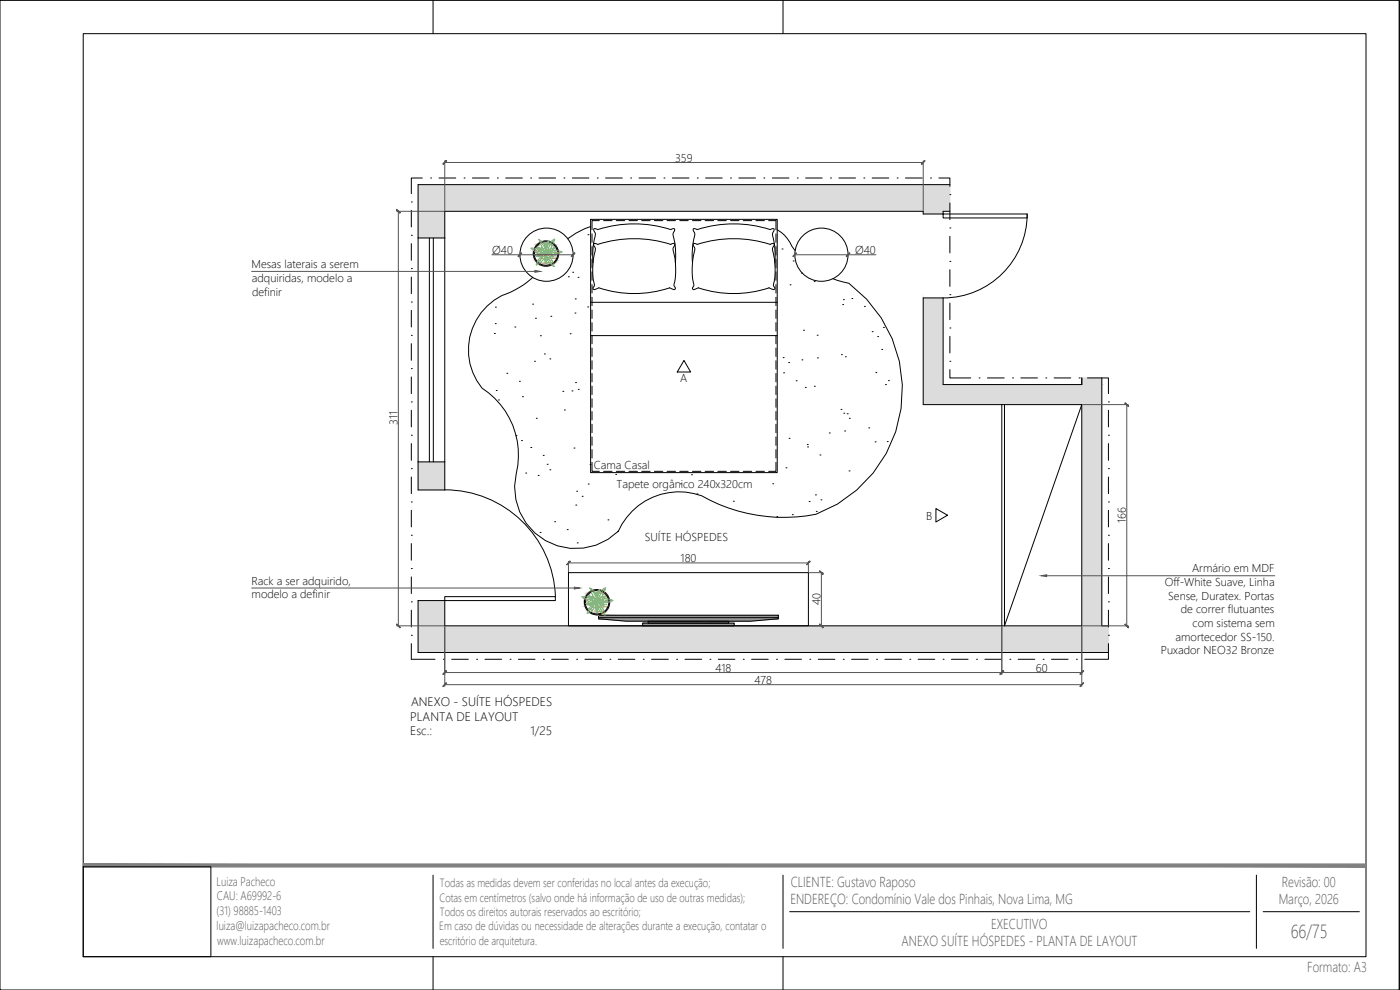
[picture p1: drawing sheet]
<svg xmlns="http://www.w3.org/2000/svg" width="420mm" height="297mm" viewBox="0 0 420 297" stroke-linecap="round" stroke-linejoin="round" font-family="sans-serif">
<!-- layer: Layer1 -->
<path d="M25 10.1h385v276.9h-385z" fill="none" stroke="#000" stroke-width=".3"/>
<!-- layer: Layer2 -->
<path d="M0 .1h419.9v296.9h-419.9zM130 .1v10M235 .1v10M419.9 .1v296.9M25 260.1h38.3v26.9h-38.3zM130 262.6v22M235 262.6v22M237 273.5h138.1M377.1 262.6v22M379.1 273.5h28.9M130 287v10M235 287v10" fill="none" stroke="#000" stroke-width=".3"/>
<!-- layer: 0 -->
<path d="M25 259.3l385 .8v-.8zM25 259.3l385 .8h-385z" fill="#808080" stroke="#808080" stroke-width=".3"/>
<path d="M25 259.3h385v.8h-385" fill="none" stroke="#808080" stroke-width=".3"/>
<!-- layer: Layer1 -->
<g fill="#dcdcdc" stroke="#dcdcdc" stroke-width=".3">
<path d="M125.5 55.4l159.6 8v-8zM125.5 55.4l159.6 8h-159.6z"/>
<path d="M277.1 63.4l5.9 .8v-.8zM277.1 63.4l5.9 .8h-5.9z"/>
<path d="M125.5 63.4l8 8v-8zM125.5 63.4l8 8h-8z"/>
<path d="M324.7 113.4l6 2v-2zM324.7 113.4l6 2h-6z"/>
<path d="M277.1 89.4l5.9 26v-26zM277.1 89.4l5.9 26h-5.9z"/>
<path d="M277.1 115.4l53.6 6v-6zM277.1 115.4l53.6 6h-53.6z"/>
<path d="M125.5 138.6l8 8.4v-8.4zM125.5 138.6l8 8.4h-8z"/>
<path d="M324.7 121.4l6 66.4v-66.4zM324.7 121.4l6 66.4h-6z"/>
<path d="M125.5 180.2l8 7.6v-7.6zM125.5 180.2l8 7.6h-8z"/>
<path d="M125.5 187.8l207.2 8v-8zM125.5 187.8l207.2 8h-207.2z"/>
</g>
<!-- layer: 06 -->
<path d="M285.1 55.4h-159.6v16h8v-8h143.6v.8h5.9v-.8h2.1M324.7 113.4v2h-41.7v-26h-5.9v32h47.6v66.4h-191.2v-7.6h-8v15.6h207.2M330.7 113.4v74.4h2M125.5 138.6h8v8.4h-8z" fill="none" stroke="#000" stroke-width=".3"/>
<!-- layer: 03 -->
<path d="M128.9 71.4v67.2M130 71.4v67.2M300.7 121.4v66.4M301.5 121.4v66.4" fill="none" stroke="#000" stroke-width=".3"/>
<!-- layer: 02 -->
<g fill="none" stroke="#000" stroke-width=".3">
<path d="M126.7 53.4h-3.3v4.7M129.2 53.4h.1M131.7 53.4h5.1M139.3 53.4h.1M141.8 53.4h5M149.3 53.4h.1M151.8 53.4h5M159.3 53.4h.1M161.8 53.4h5M169.2 53.4h.1M171.7 53.4h5M179.2 53.4h.1"/>
<path d="M181.7 53.4h5.1M189.3 53.4h.1M191.8 53.4h5M199.3 53.4h.1M201.8 53.4h5M209.3 53.4h.1M211.8 53.4h4.9M219.2 53.4h.1M221.7 53.4h5M229.2 53.4h.1M231.8 53.4h5M239.3 53.4h.1"/>
<path d="M241.8 53.4h5M249.3 53.4h.1M251.8 53.4h5M259.2 53.4h.1M261.7 53.4h5M269.2 53.4h.1M271.7 53.4h5.1M279.3 53.4h.1M281.8 53.4h3.3v2.5M285.1 58.4h.1M123.4 60.6h.1M123.4 70.6h.1"/>
<path d="M123.4 63.1v5M123.4 73.1v5M125.5 71.4v67.2M133.5 71.4v67.2M283 64.2h25.3v1.2h-25.3zM285.1 78.4h.1M285.1 68.4h.1M285.1 60.9v5M285.1 70.9v5M123.4 80.6h.1M123.4 90.6h.1M123.4 83.1v5"/>
<path d="M123.4 93.1v5M285.1 98.4h.1M285.1 88.4h.1M285.1 80.9v5M285.1 90.9v5M123.4 100.6h.1M123.4 110.6h.1M123.4 103.1v5M123.4 113.1v5M285.1 110.9v2.5h6.2M285.1 108.4h.1M285.1 100.9v5"/>
<path d="M293.8 113.4h.1M296.3 113.4h5.1M303.9 113.4h.1M306.4 113.4h5M313.9 113.4h.1M316.4 113.4h5M323.8 113.4h.1M326.3 113.4h6.4v4.7M123.4 120.6h.1M123.4 130.6h.1M123.4 123.1v5M123.4 133.1v5"/>
<path d="M332.7 130.6h.1M332.7 120.6h.1M332.7 123.1v5M332.7 133.1v5M123.4 140.6h.1M123.4 150.6h.1M123.4 143.1v5M123.4 153.1v5M332.7 150.6h.1M332.7 140.6h.1M332.7 143.1v5M332.7 153.1v5"/>
<path d="M123.4 160.6h.1M123.4 170.6h.1M123.4 163.1v5M123.4 173.1v5M133.5 179h33.2v1.2h-33.2zM332.7 170.6h.1M332.7 160.6h.1M332.7 163.1v5M332.7 173.1v5M123.4 180.6h.1M123.4 190.6h.1M123.4 193.1v4.7h7.2"/>
<path d="M123.4 183.1v5M133.1 197.8h.1M135.6 197.8h4.9M143 197.8h.1M145.5 197.8h5M153.1 197.8h.1M155.6 197.8h5M163.1 197.8h.1M165.6 197.8h5M173.1 197.8h.1M175.6 197.8h5M183 197.8h.1"/>
<path d="M185.5 197.8h5M193 197.8h.1M195.5 197.8h5.1M203.1 197.8h.1M205.6 197.8h5M213.1 197.8h.1M215.6 197.8h5M223.1 197.8h.1M225.6 197.8h4.9M233 197.8h.1M235.5 197.8h5M243 197.8h.1"/>
<path d="M245.6 197.8h5M253.1 197.8h.1M255.6 197.8h5M263.1 197.8h.1M265.6 197.8h5M273 197.8h.1M275.5 197.8h5M283 197.8h.1M285.5 197.8h5M293.1 197.8h.1M295.6 197.8h5M303.1 197.8h.1"/>
<path d="M305.6 197.8h5M313.1 197.8h.1M315.6 197.8h4.9M323 197.8h.1M332.7 193.1v4.7h-7.2M332.7 190.6h.1M332.7 180.6h.1M332.7 183.1v5"/>
</g>
<!-- layer: 01 -->
<path d="M177.2 68l-4.4 2-2.4 1.6M233.3 68.9a10 10 0 0 1 4.4 5l.9 1.3M308.3 64.2a25.2 25.2 0 0 1-25.2 25.2M159.9 83.3a25.6 25.6 0 0 1-9.3 5.4 18.2 18.2 0 0 0-5.9 27.7 23.8 23.8 0 0 1 10.2 25.7 18.3 18.3 0 0 0 8.8 20.1 18.3 18.3 0 0 0 21.8-2.8 20 20 0 0 1 25.1-10.7 50.2 50.2 0 0 0 34.3 5.6 39.8 39.8 0 0 0 9.9-69.3l-4.8-1.4M324.7 121.4l-23.2 66.4M133.5 147a33.2 33.2 0 0 1 33.2 32" fill="none" stroke="#000" stroke-width=".3"/>
<!-- layer: -MC-LimitePiso -->
<g fill="none" stroke="#000" stroke-width=".3">
<path d="M176.4 70.4h.1M234.7 74.7h.1M238 78.3h.1M148.6 97.1h.1M148.7 92.1h.1M154.5 98.1h.1M159.9 91.3h.1M160.7 95.5h.1M165.3 94.9h.1M170.6 83h.1M171.9 81.7h.1M172.6 93.9h.1"/>
<path d="M172.6 89.7h.1M173.5 83.2h.1M176.4 92.1h.1M237.1 85.5h.1M240.6 82h.1M241.1 99.1h.1M244.3 84.5h.1M252.9 91.4h.1M253.1 89.9h.1M255.7 89.6h.1M259.4 91.9h.1M261.7 99.5h.1"/>
<path d="M265.1 98.2h.1M148.4 100.1h.1M148.9 117.2h.1M152.1 112h.1M155.9 114.4h.1M156.8 119h.1M160.4 108.4h.1M162.2 100.7h.1M163.4 106.2h.1M165 107.7h.1M168.9 117.4h.1M171.1 100.1h.1"/>
<path d="M171.7 117.3h.1M172.7 114.8h.1M173.5 116.8h.1M235 107.3h.1M235.2 111.9h.1M236.7 108.8h.1M238.9 114.2h.1M240.7 108h.1M241.7 116.2h.1M244.4 115.9h.1M245.2 100.6h.1M245.3 107.4h.1"/>
<path d="M252.5 106.4h.1M253.7 107h.1M262.8 111.8h.1M263.4 101h.1M264.6 104.8h.1M265.7 115.4h.1M266.6 114.2h.1M149.6 120h.1M154.9 130.7h.1M156.5 132.2h.1M159.3 134.3h.1M161 125.5h.1"/>
<path d="M163 136.6h.1M164.2 139.3h.1M169.4 123h.1M172.3 134.4h.1M177.1 139.4h.1M236.8 131.5h.1M242.3 133.4h.1M242.4 134.1h.1M246.1 136.5h.1M248.9 129.9h.1M252.4 122.8h.1M253.2 124h.1"/>
<path d="M253.5 129.3h.1M254.3 124.1h.1M254.9 125.5h.1M260.7 128.4h.1M262.6 132.6h.1M266.3 132.5h.1M157.8 141.9h.1M161.5 142.6h.1M162.1 159.8h.1M165 141h.1M166.5 156.5h.1M170.2 158.9h.1"/>
<path d="M172.8 151.5h.1M173.1 147.4h.1M174.7 148.9h.1M176.5 145.2h.1M182.5 156h.1M184.8 142.4h.1M185.3 159.5h.1M204.2 145.2h.1M207.5 142.4h.1M209.2 148.2h.1M220.1 150.4h.1M231.9 145.1h.1"/>
<path d="M233.1 155h.1M235.9 140.4h.1M237.8 154.4h.1M242.8 150.5h.1M244.7 148.5h.1M245 153.4h.1M246.4 150h.1M254.8 141.3h.1M173.2 162.9h.1"/>
</g>
<!-- layer: FM-LAY-PRJ -->
<g fill="none" stroke="#000" stroke-width=".3">
<path d="M177.7 70.2v2.5M177.7 74v2.5M177.7 77.8v2.5M179.9 66.2h-2.2v2.7M181.1 66.2h2.6M185 66.2h2.5M188.8 66.2h2.5M192.6 66.2h2.5M196.4 66.2h2.5M200.2 66.2h2.5M204 66.2h2.5M207.8 66.2h2.6"/>
<path d="M211.6 66.2h2.6M215.4 66.2h2.6M219.2 66.2h2.6M223.1 66.2h2.5M226.9 66.2h2.5M230.7 66.2h2.2v2.7M232.9 70.2v2.5M232.9 74v2.5M232.9 77.8v2.5M177.7 81.6v2.5M177.7 85.4v2.5M177.7 89.2v2.5"/>
<path d="M177.7 93v2.5M177.7 96.8v2.5M232.9 81.6v2.5M232.9 85.4v2.5M232.9 89.2v2.5M232.9 93v2.5M232.9 96.8v2.5M177.7 100.6v2.6M177.7 104.4v2.6M177.7 108.2v2.6M177.7 112v2.6M177.7 115.9v2.5"/>
<path d="M177.7 119.7v2.5M232.9 100.6v2.6M232.9 104.4v2.6M232.9 108.2v2.6M232.9 112v2.6M232.9 115.9v2.5M232.9 119.7v2.5M177.7 138.7v2.7h2.2M177.7 123.5v2.5M177.7 127.3v2.5M177.7 131.1v2.5M177.7 134.9v2.5"/>
<path d="M232.9 138.7v2.7h-2.2M232.9 123.5v2.5M232.9 127.3v2.5M232.9 131.1v2.5M232.9 134.9v2.5M181.1 141.4h2.6M185 141.4h2.5M188.8 141.4h2.5M192.6 141.4h2.5M196.4 141.4h2.5M200.2 141.4h2.5M204 141.4h2.5"/>
<path d="M207.8 141.4h2.6M211.6 141.4h2.6M215.4 141.4h2.6M219.2 141.4h2.6M223.1 141.4h2.5M226.9 141.4h2.5"/>
</g>
<!-- layer: FM-LAY-MOB -->
<g fill="none" stroke="#000" stroke-width=".3">
<path d="M177.2 65.8h56.1v76h-56.1zM178 78.8a31.7 31.7 0 0 1 .6-8.8l-.2-.4a.52 .52 0 0 1-.2-.6 .52 .52 0 0 1 .4-.4l.8 .3a35.8 35.8 0 0 1 21.9 0l.7-.3a.58 .58 0 0 1 .5 .5 .58 .58 0 0 1-.4 .6l-.1 .5a24 24 0 0 1 .7 8.6M179.4 73.3l-.8-.2a.63 .63 0 0 0-.4 .6 .63 .63 0 0 0 .4 .6l.1 .3a25.2 25.2 0 0 0-.3 11.2l-.1 .1a.56 .56 0 0 0-.2 .9 .56 .56 0 0 0 .9-.1l.7-.4a33.5 33.5 0 0 0 21.3 .1l.8 .4a.53 .53 0 0 0 .9-.1 .53 .53 0 0 0-.3-.8l-.1-.2a23.8 23.8 0 0 0-.3-11.1l.2-.6a.52 .52 0 0 0 .3-.5 .52 .52 0 0 0-.5-.4l-.7 .2M179.4 73.3a35.8 35.8 0 0 1 21.9 0M207.8 78.8a31.7 31.7 0 0 1 .7-8.8l-.2-.4a.52 .52 0 0 1-.3-.6 .52 .52 0 0 1 .5-.4l.8 .3a35.8 35.8 0 0 1 21.8 0l.8-.3a.58 .58 0 0 1 .4 .5 .58 .58 0 0 1-.3 .6l-.2 .5a24 24 0 0 1 .7 8.6M209.3 73.3l-.8-.2a.63 .63 0 0 0-.5 .6 .63 .63 0 0 0 .4 .6l.1 .3a25.2 25.2 0 0 0-.3 11.2v.1a.56 .56 0 0 0-.3 .9 .56 .56 0 0 0 .9-.1l.8-.4M209.3 73.3a35.8 35.8 0 0 1 21.8 0M231.1 73.3l.8-.2a.58 .58 0 0 1 .4 .5 .58 .58 0 0 1-.3 .6l-.2 .4a25.2 25.2 0 0 1 .4 11.2v.1a.56 .56 0 0 1 .2 .9 .56 .56 0 0 1-.9-.1l-.7-.4a33.3 33.3 0 0 1-21.2 .1M177.2 90.7h56.1M177.2 100.7h56.1M170.6 171.8h72v16h-72zM179.6 185.3v.4l8.4 .7h37.3l8.3-.7v-.4"/>
<path d="M179.6 184.6h54v.7h-54zM192.9 187h27.4v.8h-27.4zM194.5 186.4h24.2v.6h-24.2z"/>
<circle cx="164" cy="76.4" r="8"/>
<circle cx="246.5" cy="76.4" r="8"/>
</g>
<!-- layer: FM-LAY-HTC -->
<g fill="#989898" stroke="#989898" stroke-width=".3">
<path d="M192.9 187v.8h27.4zM192.9 187h27.4v.8z"/>
<path d="M194.5 186.4v.6h24.2zM194.5 186.4h24.2v.6z"/>
<path d="M179.6 185.7l8.4 .7h37.3zM179.6 185.7h54l-8.3 .7z"/>
<path d="M179.6 185.3v.4h54zM179.6 185.3h54v.4z"/>
<path d="M179.6 184.6v.7h54zM179.6 184.6h54v.7z"/>
</g>
<!-- layer: FM-LAY-HTC2 -->
<g fill="#dbceac" stroke="#dbceac" stroke-width=".3">
<path d="M163.5 72.3h.8z"/>
<path d="M163 79.8h1.6z"/>
<path d="M178.8 176.9h.8z"/>
<path d="M178.4 184.4h1.5z"/>
<path d="M163 72.4l1.3-.1zM163 72.4h1.6z"/>
<path d="M162.8 72.5l1.8-.1zM162.8 72.5h2.2z"/>
<path d="M162.5 72.6l2.5-.1zM162.5 72.6h2.7z"/>
<path d="M162.4 72.6h1.4zM162.4 72.6h1.4z"/>
<path d="M163.8 72.6h1.4zM164.1 72.6h1.1z"/>
<path d="M162.3 72.6h1.3zM162.3 72.6h1.3z"/>
<path d="M164.1 72.6h1.1zM164.5 72.6h.8z"/>
<path d="M164.5 72.6h.8zM164.8 72.7h.8z"/>
<path d="M162.1 72.8l1.1-.2zM162.1 72.8l1.1-.2z"/>
<path d="M164.8 72.7h.8zM165.1 72.8h.6z"/>
<path d="M161.8 72.9l.8-.1zM161.8 72.9l.8-.1z"/>
<path d="M161.6 73.1l.8-.2zM161.6 73.1l.8-.2z"/>
<path d="M165.1 72.8h.6l-.1 .3zM165.7 72.8l-.1 .3h.5z"/>
<path d="M165.6 73.1h.5zM165.7 73.1h.4z"/>
<path d="M161.3 73.3l.8-.2zM161.3 73.3l.8-.2z"/>
<path d="M161.3 73.3h.5l-.6 .1zM161.2 73.4l.6-.1z"/>
<path d="M165.7 73.1h.4v.3zM166.1 73.1v.3h.4z"/>
<path d="M166.1 73.4h.4zM166.2 73.5h.4z"/>
<path d="M161.2 73.4h.4l-.7 .3zM160.9 73.7h.3l.4-.3z"/>
<path d="M160.9 73.7h.3zM160.8 73.8l.4-.1z"/>
<path d="M166.2 73.5h.4v.3zM166.6 73.5v.3h.3z"/>
<path d="M166.6 73.8h.3l-.2 .2zM166.7 74h.3l-.1-.2z"/>
<path d="M160.8 73.8h.3l-.6 .5zM160.5 74.3h.3l.3-.5z"/>
<path d="M160.5 74.3h.3zM160.5 74.3h.3z"/>
<path d="M166.7 74h.3l-.1 .3zM167 74l-.1 .3h.3z"/>
<path d="M166.9 74.3h.3l-.2 .2zM167.2 74.3l-.2 .2h.3z"/>
<path d="M160.5 74.3h.3l-.5 .5zM160.8 74.3l-.5 .5h.2z"/>
<path d="M160.3 74.8h.2zM160.2 74.9l.3-.1z"/>
<path d="M167 74.5h.3l-.1 .4zM167.3 74.5l-.1 .4h.2z"/>
<path d="M167.2 74.9h.2l-.1 .3zM167.4 74.9l-.1 .3h.2z"/>
<path d="M160.2 74.9h.3l-.4 .6zM160.5 74.9l-.4 .6h.3z"/>
<path d="M160.1 75.5h.3zM160.1 75.5h.3z"/>
<path d="M167.3 75.2h.2l-.2 .3zM167.5 75.2l-.2 .3h.3z"/>
<path d="M167.3 75.5h.3l-.2 .3zM167.6 75.5l-.2 .3h.2z"/>
<path d="M160.1 75.5h.3l-.3 .6zM160.4 75.5l-.3 .6h.2z"/>
<path d="M167.4 75.8h.2l-.2 .3zM167.6 75.8l-.2 .3h.2z"/>
<path d="M167.4 76.1h.2l-.2 .3zM167.6 76.1l-.2 .3h.2z"/>
<path d="M160.1 76.1h.2l-.2 .6zM160.3 76.1l-.2 .6h.3z"/>
<path d="M167.4 76.4h.2l-.3 .3zM167.6 76.4l-.3 .3h.3z"/>
<path d="M160.1 76.7h.3zM160.1 76.8l.3-.1z"/>
<path d="M167.3 76.7h.3l-.3 .4zM167.6 76.7l-.3 .4h.2z"/>
<path d="M160.1 76.8h.3l-.2 .5zM160.4 76.8l-.2 .5h.3z"/>
<path d="M167.3 77.1h.2l-.3 .2zM167.2 77.3h.2l.1-.2z"/>
<path d="M160.2 77.3h.3zM160.3 77.4l.2-.1z"/>
<path d="M167.2 77.3h.2l-.4 .4zM167 77.7h.3l.1-.4z"/>
<path d="M160.3 77.4h.2v.5zM160.5 77.4v.5h.3z"/>
<path d="M167 77.7h.3l-.4 .2zM166.9 77.9l.4-.2z"/>
<path d="M160.5 77.9h.3zM160.5 78h.3z"/>
<path d="M166.9 77.9h.3l-.5 .4zM166.7 78.3h.3l.2-.4z"/>
<path d="M160.5 78h.3v.4zM160.8 78v.4h.3z"/>
<path d="M166.7 78.3h.3l-.4 .1zM166.6 78.4l.4-.1z"/>
<path d="M160.8 78.4h.3zM160.9 78.5h.3z"/>
<path d="M166.2 78.7l.7-.3zM166.2 78.7h.4l.3-.3z"/>
<path d="M160.9 78.5h.3v.4zM161.2 78.5v.4h.4z"/>
<path d="M166.2 78.7h.4l-.5 .2zM166.1 78.9l.5-.2z"/>
<path d="M161.2 78.9h.4zM161.3 79h.5z"/>
<path d="M165.7 79.2l.8-.3zM165.7 79.2h.4l.4-.3z"/>
<path d="M161.3 79h.5l-.2 .2zM161.8 79l-.2 .2h.5z"/>
<path d="M165.6 79.2h.5zM165.6 79.2h.5z"/>
<path d="M161.6 79.2h.5l-.3 .2zM161.8 79.4h.6l-.3-.2z"/>
<path d="M161.8 79.4h.6zM162.1 79.4h.5z"/>
<path d="M165.1 79.4l1-.2zM165.1 79.4l1-.2z"/>
<path d="M164.8 79.5l.9-.1zM164.8 79.5l.9-.1z"/>
<path d="M162.1 79.4h.5l-.3 .2zM162.3 79.6h.9l-.6-.2z"/>
<path d="M164.5 79.6l1.1-.1zM164.5 79.6l1.1-.1z"/>
<path d="M162.3 79.6h.9zM162.4 79.7h1.2z"/>
<path d="M162.4 79.7h1.2zM162.5 79.7h1.3z"/>
<path d="M163.8 79.7l1.5-.1zM163.8 79.7l1.5-.1z"/>
<path d="M162.5 79.7h2.7zM162.8 79.7h2.4z"/>
<path d="M162.8 79.7h2.2zM163 79.8l2-.1z"/>
<path d="M163.5 79.9l1.1-.1zM163.5 79.9h.8z"/>
<path d="M178.4 177l1.2-.1zM178.4 177h1.5z"/>
<path d="M178.1 177.1l1.8-.1zM178.1 177.1h2.2z"/>
<path d="M177.8 177.2l2.5-.1zM177.8 177.2h2.7z"/>
<path d="M177.7 177.2h1.5zM177.7 177.2h1.5z"/>
<path d="M179.2 177.2h1.3zM179.4 177.2h1.1z"/>
<path d="M177.7 177.2h1.2zM177.7 177.2h1.2z"/>
<path d="M179.4 177.2h1.1zM179.7 177.2h.9z"/>
<path d="M179.7 177.2h.9zM180.1 177.3h.7z"/>
<path d="M177.3 177.4l1.2-.2zM177.3 177.4l1.2-.2z"/>
<path d="M180.1 177.3h.7zM180.3 177.4h.6z"/>
<path d="M177.2 177.4h.7zM177.2 177.4h.7z"/>
<path d="M176.9 177.6l.8-.2zM176.9 177.6l.8-.2z"/>
<path d="M180.3 177.4h.6v.2zM180.9 177.4v.2h.5z"/>
<path d="M180.9 177.6h.5zM180.9 177.6h.5z"/>
<path d="M176.6 177.8l.8-.2zM176.6 177.8l.8-.2z"/>
<path d="M176.6 177.8h.4l-.5 .2zM176.5 178l.5-.2z"/>
<path d="M180.9 177.6h.5v.4zM181.4 177.6v.4h.4z"/>
<path d="M181.4 178h.4zM181.5 178.1h.4z"/>
<path d="M176.5 178h.4l-.7 .3zM176.2 178.3h.3l.4-.3z"/>
<path d="M176.2 178.3h.3l-.4 .1zM176.1 178.4l.4-.1z"/>
<path d="M181.5 178.1h.4v.3zM181.9 178.1v.3h.3z"/>
<path d="M181.9 178.4h.3zM181.9 178.5h.4z"/>
<path d="M176.1 178.4h.3l-.6 .4zM175.8 178.8h.3l.3-.4z"/>
<path d="M175.8 178.8h.3zM175.8 178.9l.3-.1z"/>
<path d="M181.9 178.5h.4l-.1 .4zM182.3 178.5l-.1 .4h.3z"/>
<path d="M182.2 178.9h.3l-.2 .2zM182.5 178.9l-.2 .2h.3z"/>
<path d="M175.8 178.9h.3l-.5 .5zM176.1 178.9l-.5 .5h.2z"/>
<path d="M175.6 179.4h.2zM175.6 179.5l.2-.1z"/>
<path d="M182.3 179.1h.3l-.1 .4zM182.6 179.1l-.1 .4h.2z"/>
<path d="M182.5 179.5h.2l-.2 .2zM182.7 179.5l-.2 .2h.3z"/>
<path d="M175.6 179.5h.2l-.4 .5zM175.8 179.5l-.4 .5h.2z"/>
<path d="M175.4 180h.2zM175.4 180.1l.2-.1z"/>
<path d="M182.5 179.7h.3l-.2 .4zM182.8 179.7l-.2 .4h.3z"/>
<path d="M182.6 180.1h.3l-.2 .3zM182.9 180.1l-.2 .3h.2z"/>
<path d="M175.4 180.1h.2l-.3 .6zM175.6 180.1l-.3 .6h.3z"/>
<path d="M182.7 180.4h.2l-.2 .3zM182.9 180.4l-.2 .3h.2z"/>
<path d="M182.7 180.7h.2l-.2 .3zM182.9 180.7l-.2 .3h.2z"/>
<path d="M175.3 180.7h.3l-.2 .6zM175.6 180.7l-.2 .6h.2z"/>
<path d="M182.7 181h.2l-.3 .3zM182.9 181l-.3 .3h.3z"/>
<path d="M175.4 181.3h.2zM175.4 181.3h.2z"/>
<path d="M182.6 181.3h.3l-.4 .3zM182.9 181.3l-.4 .3h.3z"/>
<path d="M175.4 181.3h.2v.6zM175.6 181.3v.6h.2z"/>
<path d="M182.5 181.6h.3l-.3 .3zM182.5 181.9h.2l.1-.3z"/>
<path d="M175.6 181.9h.2zM175.6 182l.2-.1z"/>
<path d="M182.5 181.9h.2l-.4 .4zM182.3 182.3h.3l.1-.4z"/>
<path d="M175.6 182h.2v.5zM175.8 182v.5h.3z"/>
<path d="M182.3 182.3h.3l-.4 .2zM182.2 182.5l.4-.2z"/>
<path d="M175.8 182.5h.3zM175.8 182.5h.3z"/>
<path d="M182.2 182.5h.3l-.6 .3zM181.9 182.8h.4l.2-.3z"/>
<path d="M175.8 182.5h.3v.5zM176.1 182.5v.5h.3z"/>
<path d="M181.9 182.8h.4l-.4 .2zM181.9 183l.4-.2z"/>
<path d="M176.1 183h.3zM176.2 183.1h.3z"/>
<path d="M181.9 183h.3l-.7 .3zM181.5 183.3h.4l.3-.3z"/>
<path d="M176.2 183.1h.3v.3zM176.5 183.1v.3h.4z"/>
<path d="M181.4 183.4l.5-.1zM181.4 183.4l.5-.1z"/>
<path d="M176.5 183.4h.4zM176.6 183.5h.4z"/>
<path d="M180.9 183.8l.9-.4zM180.9 183.8h.5l.4-.4z"/>
<path d="M176.6 183.5h.4l-.1 .3zM177 183.5l-.1 .3h.5z"/>
<path d="M180.9 183.8h.5zM180.9 183.8h.5z"/>
<path d="M176.9 183.8h.5l-.2 .1zM177.2 183.9h.5l-.3-.1z"/>
<path d="M177.2 183.9h.5zM177.3 184h.6z"/>
<path d="M180.3 184l1.1-.2zM180.3 184l1.1-.2z"/>
<path d="M180.1 184.1l.8-.1zM180.1 184.1l.8-.1z"/>
<path d="M177.3 184h.6l-.2 .2zM177.7 184.2h.8l-.6-.2z"/>
<path d="M179.7 184.2l1.1-.1zM179.7 184.2l1.1-.1z"/>
<path d="M177.7 184.2h.8zM177.7 184.2h1.2z"/>
<path d="M177.7 184.2h1.2zM177.8 184.2h1.4z"/>
<path d="M179.2 184.2h1.4zM179.2 184.2h1.4z"/>
<path d="M177.8 184.2h2.7zM178.1 184.3l2.4-.1z"/>
<path d="M178.1 184.3h2.2zM178.4 184.4l1.9-.1z"/>
<path d="M178.8 184.5l1.1-.1zM178.8 184.5h.8z"/>
</g>
<g fill="#fafafa" stroke="#fafafa" stroke-width=".3">
<path d="M162.9 72.7l1.3-.1zM162.9 72.7h1.9z"/>
<path d="M162.3 72.9l.6-.2h1.9zM162.3 72.9h3.1l-.6-.2z"/>
<path d="M161.7 73.3l.6-.4h3.1zM161.7 73.3h4.3l-.6-.4z"/>
<path d="M161.2 73.7l.5-.4h4.3zM161.2 73.7h5.3l-.5-.4z"/>
<path d="M161.2 73.7h5.3l-5.7 .5zM160.8 74.2h6.1l-.4-.5z"/>
<path d="M160.8 74.2h6.1l-6.4 .6zM160.5 74.8h6.7l-.3-.6z"/>
<path d="M160.5 74.8h6.7l-6.8 .7zM160.4 75.5h6.9l-.1-.7z"/>
<path d="M160.4 75.5h6.9l-7 .6zM160.3 76.1h7.1l-.1-.6z"/>
<path d="M160.3 76.1h7.1l-7 .7zM160.4 76.8h6.9l.1-.7z"/>
<path d="M160.4 76.8h6.9l-6.8 .6zM160.5 77.4h6.7l.1-.6z"/>
<path d="M160.5 77.4h6.7l-6.4 .6zM160.8 78h6.1l.3-.6z"/>
<path d="M160.8 78h6.1l-5.7 .5zM161.2 78.5h5.3l.4-.5z"/>
<path d="M161.2 78.5h5.3l-4.8 .4zM161.7 78.9h4.3l.5-.4z"/>
<path d="M161.7 78.9h4.3l-3.7 .4zM162.3 79.3h3.1l.6-.4z"/>
<path d="M162.3 79.3h3.1l-2.5 .2zM162.9 79.5h1.9l.6-.2z"/>
<path d="M162.9 79.5h1.9zM163.5 79.7l1.3-.2z"/>
<path d="M178.2 177.3l1.3-.1zM178.2 177.3h1.9z"/>
<path d="M177.5 177.5l.7-.2h1.9zM177.5 177.5h3.2l-.6-.2z"/>
<path d="M177 177.9l.5-.4h3.2zM177 177.9h4.3l-.6-.4z"/>
<path d="M176.5 178.3l.5-.4h4.3zM176.5 178.3h5.3l-.5-.4z"/>
<path d="M176.5 178.3h5.3l-5.7 .5zM176.1 178.8h6.1l-.4-.5z"/>
<path d="M176.1 178.8h6.1l-6.4 .6zM175.8 179.4h6.7l-.3-.6z"/>
<path d="M175.8 179.4h6.7l-6.9 .6zM175.6 180h7l-.1-.6z"/>
<path d="M175.6 180h7l-7 .7zM175.6 180.7h7.1l-.1-.7z"/>
<path d="M175.6 180.7h7.1l-7.1 .6zM175.6 181.3h7l.1-.6z"/>
<path d="M175.6 181.3h7l-6.8 .7zM175.8 182h6.7l.1-.7z"/>
<path d="M175.8 182h6.7l-6.4 .6zM176.1 182.6h6.1l.3-.6z"/>
<path d="M176.1 182.6h6.1l-5.7 .5zM176.5 183.1h5.3l.4-.5z"/>
<path d="M176.5 183.1h5.3l-4.8 .4zM177 183.5h4.3l.5-.4z"/>
<path d="M177 183.5h4.3l-3.8 .4zM177.5 183.9h3.2l.6-.4z"/>
<path d="M177.5 183.9h3.2l-2.5 .2zM178.2 184.1h1.9l.6-.2z"/>
<path d="M178.2 184.1h1.9zM178.8 184.2l1.3-.1z"/>
</g>
<!-- layer: FM-AUX-01 -->
<g fill="none" stroke="#000" stroke-width=".3">
<circle cx="163.9" cy="76.1" r="3.5"/>
<circle cx="163.9" cy="76.1" r="3.8"/>
<circle cx="179.2" cy="180.7" r="3.5"/>
<circle cx="179.2" cy="180.7" r="3.8"/>
</g>
<!-- layer: FM-LAY-HTC2 -->
<g fill="none" stroke="#a79e70" stroke-width=".3">
<path d="M160.4 76.7h.1M160.4 75.8h.1M160.5 75.8h.1M160.8 75.6h.1M161.1 76.2h.1M161.1 74.8h.1M161.2 76.1h.1M161.3 76.8h.1M161.4 78.1h.1M161.4 73.6h.1M161.4 76.6h.1M161.5 76.9h.1"/>
<path d="M161.5 75.1h.1M161.5 73.6h.1M161.8 78.3h.1M161.8 78.9h.1M161.9 75.4h.1M161.9 76.9h.1M161.9 78.2h.1M162 74.8h.1M162.2 75h.1M162.3 77.7h.1M162.3 78.8h.1M162.3 77.3h.1"/>
<path d="M162.4 75.8h.1M162.4 74.3h.1M162.5 72.8h.1M162.5 77h.1M162.6 77.5h.1M162.6 72.9h.1M162.6 75h.1M162.6 74.7h.1M162.8 74.6h.1M162.8 79.1h.1M162.9 75.8h.1M162.9 73.1h.1"/>
<path d="M163.2 78.7h.1M163.2 75.6h.1M163.2 75.1h.1M163.2 79.1h.1M163.3 73.1h.1M163.3 79.6h.1M163.4 76.9h.1M163.4 78.1h.1M163.4 74h.1M163.4 76.6h.1M163.5 73.9h.1M163.5 75.1h.1"/>
<path d="M163.5 76.7h.1M163.5 77.2h.1M163.5 73.6h.1M163.7 76.8h.1M163.8 73.6h.1M163.9 79.2h.1M163.9 73.2h.1M164 77.2h.1M164.1 79h.1M164.2 73.3h.1M164.2 76.1h.1M164.3 78.9h.1"/>
<path d="M164.3 75.3h.1M164.4 73.1h.1M164.4 74.8h.1M164.4 79.4h.1M164.4 78.9h.1M164.4 77.4h.1M164.5 75.9h.1M164.5 74.4h.1M164.6 77.3h.1M164.6 72.9h.1M164.7 77.7h.1M164.7 75.3h.1"/>
<path d="M164.9 78.2h.1M164.9 79.3h.1M165 75.4h.1M165 77.5h.1M165 73.3h.1M165 72.9h.1M165.1 75.3h.1M165.3 75.8h.1M165.3 75.4h.1M165.4 73.4h.1M165.4 78.1h.1M165.4 76.6h.1"/>
<path d="M165.4 75.1h.1M165.5 78.7h.1M165.5 73.6h.1M165.6 75.6h.1M165.6 77.4h.1M165.7 77.5h.1M165.8 74.7h.1M165.9 77.4h.1M165.9 73.9h.1M166 73.5h.1M166 77.5h.1M166.2 76.8h.1"/>
<path d="M166.2 73.6h.1M166.3 75.5h.1M166.5 77.4h.1M166.5 75.9h.1M166.5 73.9h.1M166.5 76.8h.1M166.5 74.5h.1M166.7 77.6h.1M166.8 75.6h.1M166.8 74.8h.1M167.3 76.1h.1M176.4 179.4h.1"/>
<path d="M176.7 178.2h.1M176.7 179.7h.1M176.8 178.2h.1M177.2 179.4h.1M177.5 179.6h.1M177.7 178.9h.1M177.8 177.4h.1M177.9 177.5h.1M177.9 179.6h.1M177.9 179.3h.1M178.1 179.2h.1M178.2 177.7h.1"/>
<path d="M178.5 179.7h.1M178.6 177.7h.1M178.7 178.5h.1M178.8 179.7h.1M178.8 178.4h.1M178.8 178.2h.1M179.1 178.2h.1M179.2 177.8h.1M179.5 177.9h.1M179.5 179.8h.1M179.7 177.7h.1M179.7 179.4h.1"/>
<path d="M179.8 179h.1M179.9 177.5h.1M180 179.9h.1M180.3 180h.1M180.3 177.9h.1M180.3 177.5h.1M180.4 179.9h.1M180.6 179.9h.1M180.7 178h.1M180.8 179.7h.1M180.8 178.2h.1M181.1 179.2h.1"/>
<path d="M181.2 178.4h.1M181.3 178h.1M181.5 178.2h.1M181.8 178.5h.1M181.8 179h.1M182.1 179.4h.1M175.7 180.4h.1M175.7 181.3h.1M175.8 180.4h.1M176.1 180.2h.1M176.4 180.7h.1M176.5 180.6h.1"/>
<path d="M176.7 181.3h.1M176.7 182.7h.1M176.7 181.2h.1M176.7 181.5h.1M177.1 182.9h.1M177.1 183.5h.1M177.2 180h.1M177.2 181.5h.1M177.2 182.7h.1M177.5 182.3h.1M177.6 183.4h.1M177.6 181.9h.1"/>
<path d="M177.7 180.4h.1M177.8 181.6h.1M177.9 182.1h.1M178.1 183.6h.1M178.2 180.4h.1M178.4 183.3h.1M178.5 180.2h.1M178.5 183.7h.1M178.6 184.2h.1M178.7 181.4h.1M178.7 182.7h.1M178.7 181.2h.1"/>
<path d="M178.8 181.3h.1M178.9 181.7h.1M179 181.3h.1M179.2 183.8h.1M179.2 181.8h.1M179.4 183.5h.1M179.5 180.7h.1M179.5 183.4h.1M179.7 184h.1M179.7 183.5h.1M179.7 182h.1M179.7 180.5h.1"/>
<path d="M179.9 181.8h.1M180 182.3h.1M180.2 182.8h.1M180.2 183.9h.1M180.3 182.1h.1M180.6 180.4h.1M180.6 182.7h.1M180.7 181.2h.1M180.8 183.3h.1M180.9 180.2h.1M180.9 182h.1M181 182.1h.1"/>
<path d="M181.1 182h.1M181.3 182.1h.1M181.4 181.3h.1M181.6 180.1h.1M181.7 182h.1M181.8 180.5h.1M181.8 181.4h.1M181.9 182.1h.1M182 180.2h.1M182.6 180.7h.1"/>
</g>
<!-- layer: FM-AUX-01 -->
<g fill="none" stroke="#5cb85c" stroke-width=".3">
<path d="M159.4 74.5l2.4 1 2 .4-1.5-.6-1.1-1.2a3.6 3.6 0 0 1 3.2 3.1l1.8 2.8M160.5 76.4a1.84 1.84 0 0 0 2.1 .4M161.2 74.2a8.8 8.8 0 0 1 5.1 5.8M161.6 71.9a3.4 3.4 0 0 1 2.2 4.1M161.6 74.7l-2.2-.2a4.4 4.4 0 0 0 4.5 1.5l-.8 1.8-1 1-1.2 .7M161.8 71.8l.6 1.8 1.4 2.2M161.9 72l1.1 1.4 .9 2.4M163.1 74.9h-.1M163.2 75h.1M163.2 76.1l-2.7 .3 1.5 .3 1.4-.4M163.3 75.2h.1M163.7 76.8l-.1 1.4 .2 .9"/>
<path d="M163.8 76.2l-1.2 .6-.9 .9-.7 1.8M163.8 76.4l.3 1.3 .7 1.1 1.5 1.2M163.8 76.7v2.4M164 75.9l2 1.1M164 76.1l-3 3.3M164 75.8h-.1M164 74.5l.8-2.2-.7 1.2-.1 1.4M164.1 77.7l-.3 1.5M164.7 72.3a1.46 1.46 0 0 0-1 1.7M164.8 76.7l1.2 .3M165.2 74.8l1.2-.6a2.01 2.01 0 0 1-2.3 1.6M165.6 76.3l.4 .7"/>
<path d="M165.9 75.2h1.4l1.3 .4-4.6 .2M166.4 74.2l-1 1.1-1.4 .4M166.4 71.7l-1 2.6-1.5 1.5M166.5 71.7l-1.7 1.3-.7 1.2-.3 1.4M166.5 71.8l-1.7 2.2-.9 1.9M168.6 75.6l-1.9 .6h-1.4l-1.3-.4M174.7 179l1.8 .9 2.6 .6M176.5 178.7l1.1 1.2a5.5 5.5 0 0 1 4 4.7 14.5 14.5 0 0 1-2.8-4.6l-1.3-1zM176.5 178.7l2.6 1.7M176.9 176.4a3.4 3.4 0 0 1 2.2 4.2M176.9 179.3l-2.2-.3a4.4 4.4 0 0 0 4.5 1.6l-.8 1.8-1 1-1.2 .6 .5-1.2 .7-1 1.7-1.1M177.1 176.4l.9 2.4 1.1 1.6"/>
<path d="M177.1 176.5l1.2 1.5 .9 2.3M178.4 179.5h-.1M178.5 179.6h-.1M178.6 179.7l-.1 .1M179.3 179.1l.7-2.2-.7 1.1-.1 1.4M180 176.8a1.46 1.46 0 0 0-1 1.8M180.4 179.3l1.3-.5a2.01 2.01 0 0 1-2.3 1.6M181.2 179.7l1.4 .1 1.3 .3M181.7 178.8l-1 1-1.4 .5M181.8 176.3l-1.7 1.3-.7 1.3-.3 1.3M181.8 176.3l-1.1 2.6-1.5 1.5h2.8l1.9-.2M181.8 176.4l-1.4 1.6-1.2 2.4 2.1 .5 1.3-.2 1.3-.5"/>
<path d="M175.8 181a1.84 1.84 0 0 0 2.1 .4M178.5 180.7l-2.7 .3 1.4 .3 1.5-.4M179 181.4l-.2 1 .3 1.3 .3-1.4M179.1 181l.6 1.9 .8 1 1.1 .7M179.1 181.3v2.4M179.2 180.5l2.1 1M179.2 180.7l-3 3.3M180.1 181.3l1.2 .3M180.8 180.9l.5 .7"/>
</g>
<!-- layer: COTAS -->
<g fill="none" stroke="#545454" stroke-width=".3">
<path d="M133.5 48.2v14.9M133.5 48.8h143.6M277.1 48.2v14.9M119 63.4h14.2M119.5 63.4v124.4M147.6 76.4h24.4M238.5 76.4h24.4M75.5 81.4h85M324.9 121.4h13.7M338.2 121.4v66.4M75.5 176.4h96.9M170.6 168.4v3.2"/>
<path d="M170.6 168.9h72M242.6 168.4v3.2M242.9 171.8h4.1M246.5 171.8v16M314.1 172.7h68.5M119 187.8h14.2M133.5 188v17.9M242.9 187.8h4.1M300.7 188v14.3M324.7 188v17.9M324.9 187.8h13.7M133.5 201.8h191.2"/>
<path d="M133.5 205.4h191.2"/>
</g>
<!-- layer: cota -->
<g fill="#545454" stroke="#545454" stroke-width=".3">
<path d="M337.6 121l1.1 .9zM337.7 120.8l1 1.1z"/>
<path d="M337.7 187.2l1 1zM337.6 187.4l1.1 .8-.1 .2z"/>
<path d="M325.1 201.2l-.9 1.1zM325.1 201.2l-.9 1.1z"/>
<path d="M301.1 201.2l-.9 1.1zM301.1 201.2l-.9 1.1z"/>
<path d="M301.1 201.2l-.9 1.1zM301.1 201.2l-.9 1.1z"/>
<path d="M133.9 201.2l-.9 1.1 1-.9zM133.9 201.2l-1 1.1z"/>
<path d="M171.1 168.3l-.9 1.1zM171.1 168.3l-1 1.1z"/>
<path d="M243 168.3l-.9 1.1zM243 168.3l.2 .2-1.1 .9z"/>
<path d="M246 187.2l1.1 1zM246 187.4l1.1 .8-.2 .2z"/>
<path d="M246 171.4l.9 1 .2-.2zM246 171.4l1.1 .8z"/>
<path d="M172.5 75.9l-.9 1.1zM171.4 76.9l1.1-1-.9 1.1z"/>
<path d="M155.4 76.9l.2 .1 .9-1.1zM156.5 75.9l-.9 1.1z"/>
<path d="M238 76.9v.1l.9-1.1zM238.9 75.9l.2 .1-1.1 1z"/>
<path d="M254.9 75.9l-.9 1.1 1.1-1zM254.9 75.9l-.9 1.1z"/>
<path d="M133.9 204.9l-.9 1.1 1-1zM133.9 204.9l-1 1z"/>
<path d="M324.1 205.9l1-1zM325.1 204.9l-.9 1.1z"/>
<path d="M119.1 187.2l1 1zM119 187.4l1 1z"/>
<path d="M119 63l1.1 .9zM119.1 62.9l1 1z"/>
<path d="M133.9 48.2l-.9 1.1 1-1zM132.9 49.2l1-1-.9 1.1z"/>
<path d="M276.5 49.2l.1 .1 .9-1.1zM277.5 48.2l.1 .1-1 1z"/>
</g>
<!-- layer: COTAS -->
<g fill="#545454" stroke="#545454" stroke-width=".3">
<path d="M312.5 172.7l1.6-.2v.5z"/>
<path d="M172.4 176.2l1.6 .2-1.6 .3z"/>
<path d="M160.5 81.1l1.6 .3-1.6 .3z"/>
</g>
<!-- layer: Layer3 -->
<path d="M205.3 108.1l2 3.5h-4.1zM280.9 152.6l3.5 2-3.5 2z" fill="none" stroke="#000" stroke-width=".3"/>
<text font-size="5.7" fill="#545454" x="387.4" y="281.4">66/75</text>
<g font-size="4.3" fill="#545454">
<text x="237.3" y="266.1">CLIENTE: Gustavo Raposo</text>
<text x="384.7" y="266.1">Revisão: 00</text>
<text x="237.2" y="271.3">ENDEREÇO: Condomínio Vale dos Pinhais, Nova Lima, MG</text>
<text x="383.8" y="271.3">Março, 2026</text>
<text x="297.4" y="278.8">EXECUTIVO</text>
<text x="270.6" y="283.8">ANEXO SUÍTE HÓSPEDES - PLANTA DE LAYOUT</text>
<text x="392.3" y="291.7">Formato: A3</text>
</g>
<g font-size="3.7">
<text x="123.4" y="211.9">ANEXO - SUÍTE HÓSPEDES</text>
<text x="123.1" y="216.3">PLANTA DE LAYOUT</text>
<text x="123.1" y="220.7">Esc.:</text>
<text x="159.2" y="220.7">1/25</text>
</g>
<g font-size="3.7" fill="#545454">
<text x="65" y="265.8">Luiza Pacheco</text>
<text x="65" y="274.5">(31) 98885-1403</text>
<text x="65.1" y="270.2">CAU: A69992-6</text>
<text x="65" y="279">luiza@luizapacheco.com.br</text>
<text x="65.2" y="283.5">www.luizapacheco.com.br</text>
</g>
<g font-size="3.6" fill="#545454">
<text x="132" y="266.2">Todas as medidas devem ser conferidas no local antes da execução;</text>
<text x="131.9" y="270.5">Cotas em centímetros (salvo onde há informação de uso de outras medidas);</text>
<text x="132" y="274.8">Todos os direitos autorais reservados ao escritório;</text>
<text x="131.8" y="279.1">Em caso de dúvidas ou necessidade de alterações durante a execução, contatar o</text>
<text x="132" y="283.4">escritório de arquitetura.</text>
</g>
<g font-size="3.4">
<text x="202.6" y="48.5">359</text>
<text x="147.7" y="76.1">Ø40</text>
<text x="256.6" y="76.1">Ø40</text>
<text x="75.5" y="80.4">Mesas laterais a serem</text>
<text x="75.6" y="84.5">adquiridas, modelo a</text>
<text x="75.6" y="88.7">definir</text>
<text x="204.2" y="114.7">A</text>
<text x="119.3" y="127.6" transform="rotate(-90 119.3 127.6)">311</text>
<text x="178.2" y="140.8">Cama Casal</text>
<text x="185" y="146.4">Tapete orgânico 240x320cm</text>
<text x="278" y="155.9">B</text>
<text x="337.9" y="157" transform="rotate(-90 337.9 157)">166</text>
<text x="193.5" y="162.4">SUÍTE HÓSPEDES</text>
<text x="204.3" y="168.6">180</text>
<text x="357.8" y="171.7">Armário em MDF</text>
<text x="75.5" y="175.4">Rack a ser adquirido,</text>
<text x="75.5" y="179.6">modelo a definir</text>
<text x="349.5" y="175.8">Off-White Suave, Linha</text>
<text x="350.6" y="179.9">Sense, Duratex. Portas</text>
<text x="246.2" y="181.6" transform="rotate(-90 246.2 181.6)">40</text>
<text x="354.4" y="184.1">de correr flutuantes</text>
<text x="357.9" y="188">com sistema sem</text>
<text x="348.4" y="196.3">Puxador NEO32 Bronze</text>
<text x="352.8" y="192.2">amortecedor SS-150.</text>
<text x="214.7" y="201.5">418</text>
<text x="310.9" y="201.5">60</text>
<text x="226.4" y="205.1">478</text>
</g>
</svg>
